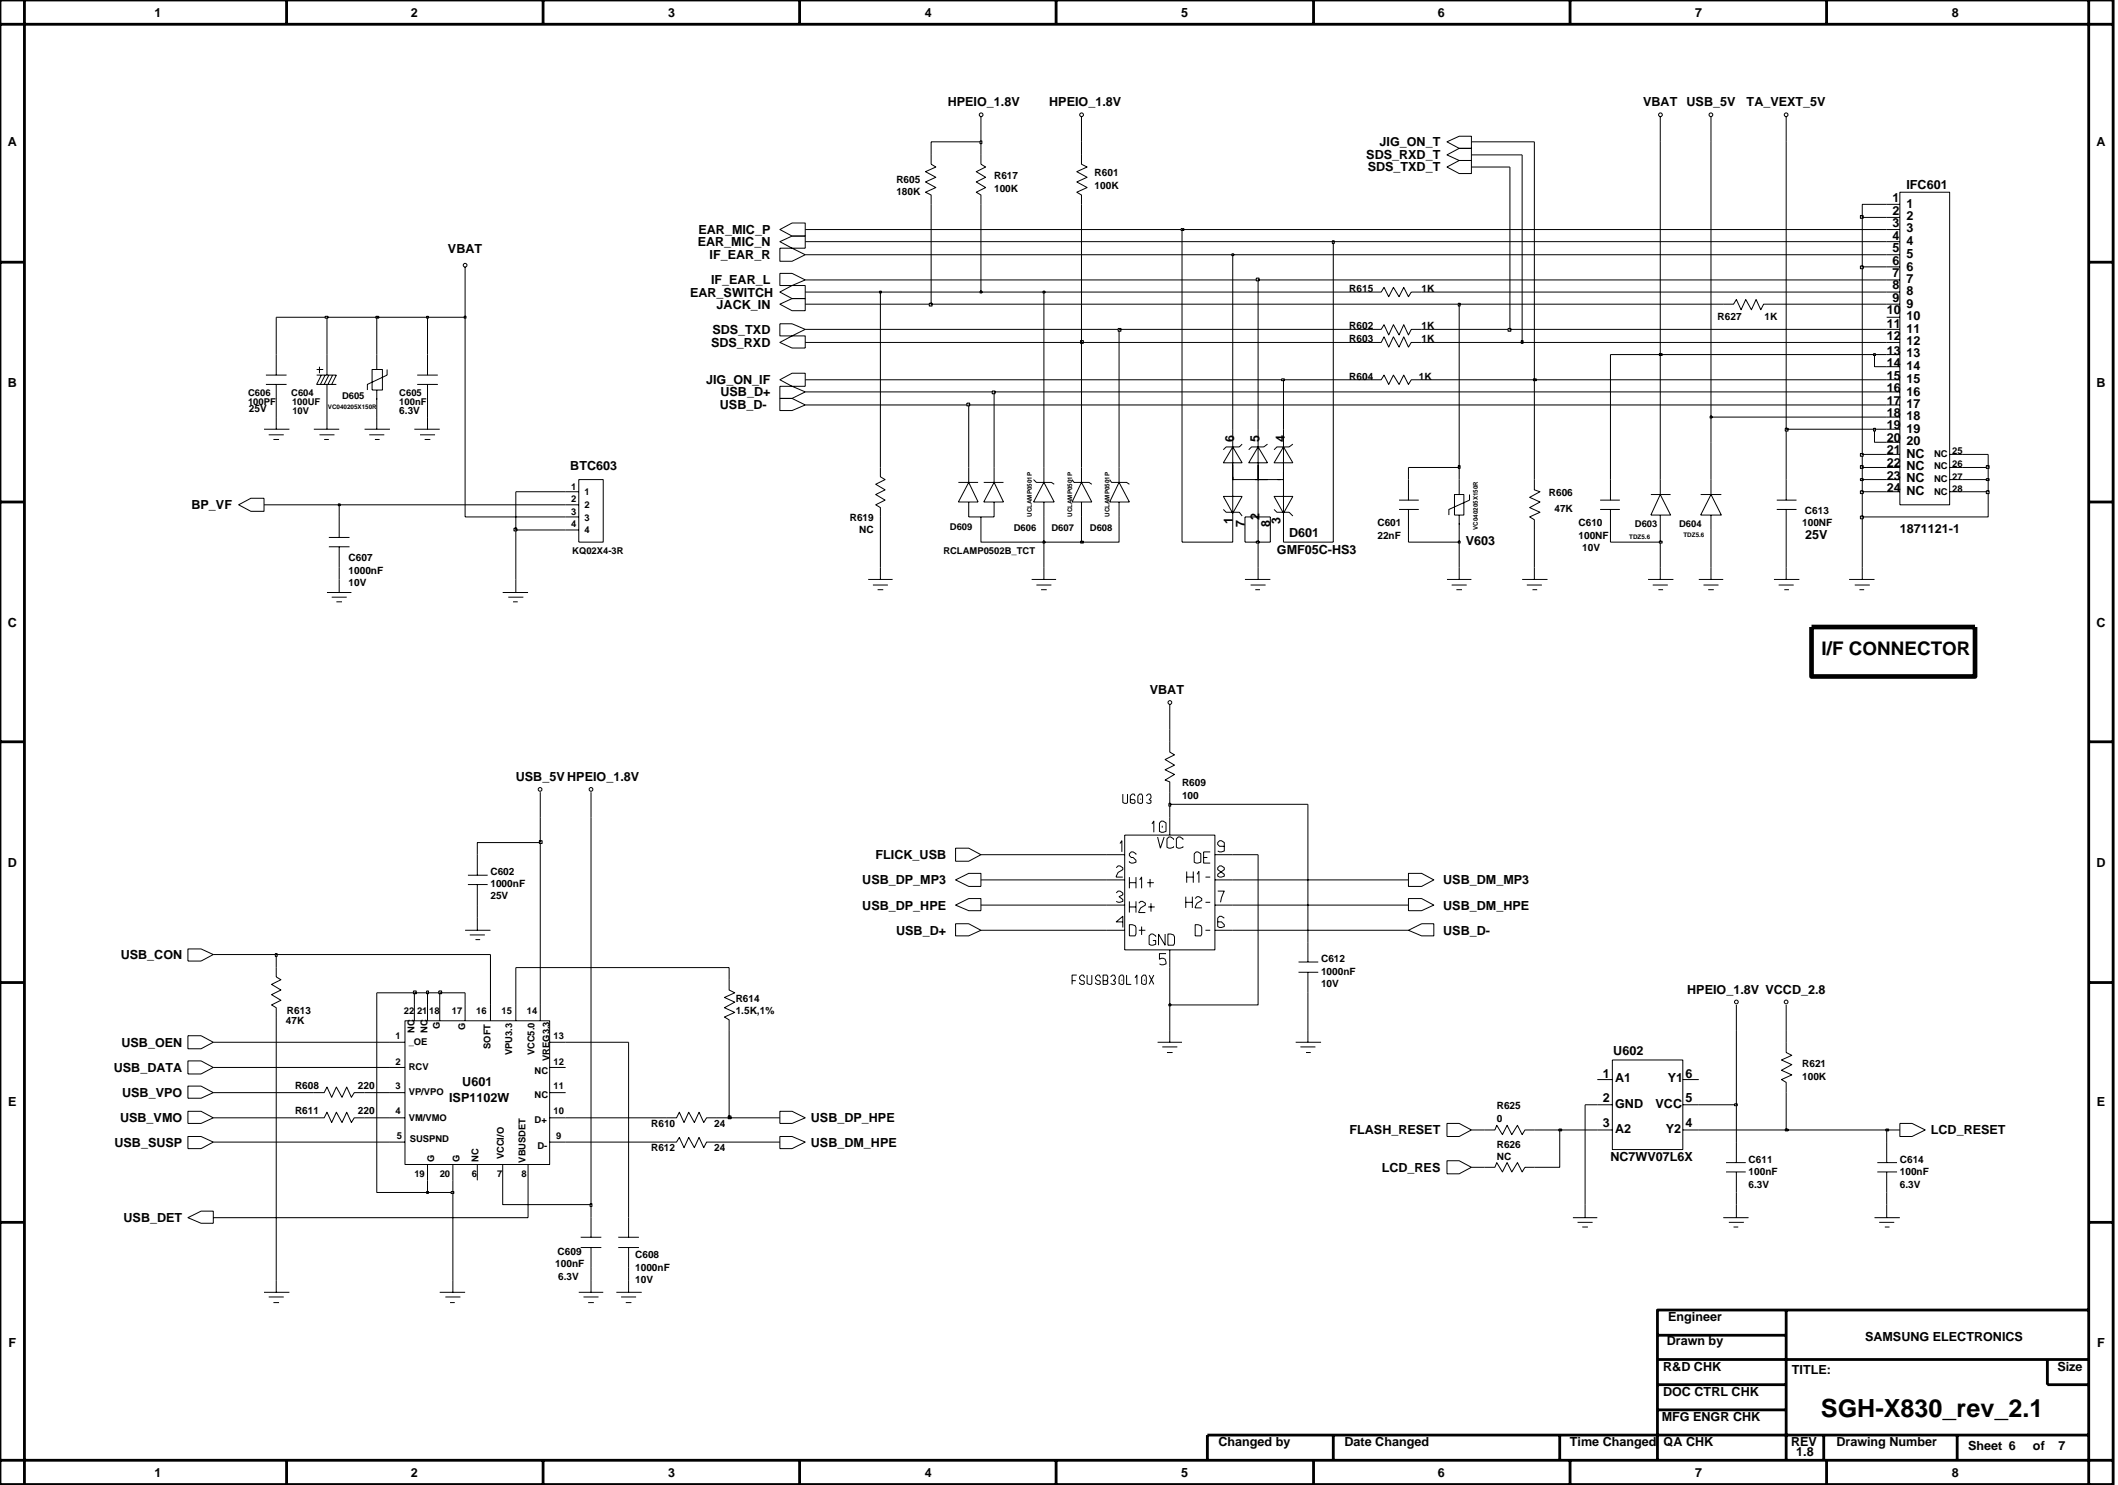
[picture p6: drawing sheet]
<svg xmlns="http://www.w3.org/2000/svg" width="192mm" height="135mm" viewBox="0 0 192 135" stroke-linecap="round" stroke-linejoin="round" font-family="sans-serif">
<g fill="none" stroke="#000" stroke-width=".09">
<path d="M84.4 14v.9l.4 .2-.9 .5 .9 .5-.9 .4 .9 .5-.9 .4 .5 .3v.8M88.9 14v.9l.4 .2-.8 .5 .8 .5-.8 .4 .8 .5-.8 .4 .4 .3v.8M88.9 10.6v2.3M98 14v.9l.5 .2-.9 .5 .9 .5-.9 .4 .9 .5-.9 .4 .4 .3v.8M98 10.6v2.3M131.1 14l1.1-.6h1.1v1.1h-1.1zM131.1 15.1l1.1-.6h1.1v1.2h-1.1zM131.1 12.9l1.1-.6h1.1v1.1h-1.1zM150.4 10.6v2.3M155 10.6v2.3M161.8 10.6v2.3M171 18.5h1.1"/>
<path d="M171 19.7h1.1M172.1 17.4h4.6v28.3h-4.6zM23.9 38.9h2.3M24.1 34.8h1.9M24.1 34h1.9M24.3 39.4h1.4M24.8 39.8h.5M25 32.1v1.9M25 34.8v1.9M25 37.8v1.1M28.4 38.9h2.3M28.7 34h1.8l-.4 .8"/>
<path d="M28.7 33.5h.6M28.9 39.4h1.4M28.9 33.2v.6M29.1 34l-.4 .8h1.8M29.4 39.8h.4M29.5 34l-.5 .8M29.6 32.1v1.9M29.6 34.8v1.9M29.6 37.8v1.1M29.8 34l-.4 .8M30.1 34l-.4 .8M33 38.9h2.3"/>
<path d="M33.5 39.4h1.3M33.7 33.5h1v1.8h-1zM34 39.8h.4M34.1 32.1v1.4M34.1 35.3v1.4M34.1 37.8v1.1M35.1 33.5v.5l-1.8 .8v.5M37.5 38.9h2.3M37.8 34.8h1.9M37.8 34h1.9M38.1 39.4h1.3M38.5 39.8h.5"/>
<path d="M38.7 32.1v1.9M38.7 34.8v1.9M38.7 37.8v1.1M42.1 24.2v2.3M70.7 36.1h1.1l1.2 .6-1.2 .5h-1.1zM70.7 21.9l2.3 1.2-1.2 .6h-1.1v-1.2h2.3v-1.1h-1.2zM70.7 24.8h1.1l1.2 .6-1.2 .5h-1.1zM70.7 26.5l1.1-.6h1.2v1.2h-1.2zM70.7 27.6l1.1-.5h1.2v1.1h-1.2zM70.7 29.3h1.1l1.2 .5-1.2 .6h-1.1zM70.7 20.8l1.1-.6h1.2v1.2h-1.2zM70.7 34.4l1.1-.6h1.2v1.2h-1.2z"/>
<path d="M70.7 31l1.1-.6h1.2v1.1h-1.2zM70.7 35h1.1l1.2 .5-1.2 .6h-1.1zM111.7 38.9v9.1M114 38.9v9.1M116.3 38.9v9.1M124.2 26.5h1l.2-.5 .4 .9 .5-.9 .5 .9 .4-.9 .4 .9 .3-.4h.9M124.2 34.4h1l.2-.4 .4 .8 .5-.8 .5 .8 .4-.8 .4 .8 .3-.4h.9M124.2 31h1l.2-.5 .4 1 .5-1 .5 1 .4-1 .4 1 .3-.5h.9M124.2 29.8h1l.2-.4 .4 1 .5-1 .5 1 .4-1 .4 1 .3-.6h.9M156.1 27.6h1l.2-.5 .5 1 .4-1 .5 1 .4-1 .4 1 .3-.5h.9M171 38.9h1.1M171 26.5h1.1"/>
<path d="M171 32.1h1.1M171 27.6h1.1M171 28.7h1.1M171 29.8h1.1M171 31h1.1M171 33.2h1.1M171 37.8h1.1M171 36.7h1.1M171 35.5h1.1M171 34.4h1.1M171 23.1h1.1M171 21.9h1.1"/>
<path d="M171 24.2h1.1M171 25.4h1.1M171 20.8h1.1M21.6 45.7l1.1-.6h1.2v1.2h-1.2zM29.6 53.7h2.2M29.8 48.7h1.9M29.8 49.5h1.9M30.1 54.1h1.3M30.5 54.5h.5M30.7 46.8v1.9M30.7 49.5v1.9M30.7 52.5v1.2"/>
<path d="M45.5 53.7h2.3M46.1 54.1h1.3M46.5 54.5h.4M46.7 52.5v1.2M51.3 46.8h1.1M51.3 44.6h1.1M51.3 48h1.1M51.3 45.7h1.1M52.4 43.5h2.3v5.6h-2.3zM78.7 52.5h2.2M79.1 53h1.4M79.5 53.4h.5"/>
<path d="M79.8 42.4v.8l.4 .3-.9 .4 .9 .5-.9 .4 .9 .5-.9 .4 .5 .3v.8M79.8 51.4v1.1M86.8 43.7h1.8M87.8 43.7l.8 1.8h-1.8zM87.8 42.4v1.3M87.8 45.5v1.3h2.3v-1.3M88.9 46.8v1.2M89.1 43.7h1.8M90.1 43.7l.8 1.8h-1.8zM90.1 42.4v1.3M93.5 52.5h2.2M93.6 43.5l.3 .2h1.4l.2 .2"/>
<path d="M93.9 53h1.4M94.3 53.4h.5M94.6 43.7l.9 1.8h-1.9zM94.6 42.4v1.3M94.6 45.5v1.3M94.6 51.4v1.1M97.1 43.5l.2 .2h1.4l.2 .2M98 42.4v1.3M98 45.5v1.3M98 43.7l.9 1.8h-1.8zM100.5 43.5l.2 .2h1.4l.2 .2M101.4 43.7l.9 1.8h-1.8z"/>
<path d="M101.4 42.4v1.3M101.4 45.5v1.3M110.8 46.2l.3 .2h1.2l.3 .4M110.8 45h1.8l-.9 1.5zM111.7 40.5l.9 1.4h-1.8zM111.7 43.5h4.6M112.6 40.2l-.3 .3h-1.2l-.3 .3M112.8 52.5h2.3M112.8 48v-1.2h2.3v1.2M113.3 53h1.4M113.7 53.4h.5M114 40.5l.8 1.4h-1.7z"/>
<path d="M114 51.4v1.1M114.8 40.2l-.3 .3h-1.1l-.3 .3M115.4 46.2l.3 .2h1.1l.3 .4M115.4 45h1.7l-.8 1.5zM116.3 40.5l.8 1.4h-1.7zM117.1 40.2l-.3 .3h-1.1l-.3 .3M126.8 46.2h1.8M126.8 45.3h1.8M127.6 43.5v1.8M127.6 46.2v1.8M131.1 52.5h2.2M131.5 53h1.4"/>
<path d="M131.8 44.8h.8v1.9h-.8zM132 53.4h.5M132.2 43.5v1.3M132.2 46.7v1.3M132.2 51.4v1.1M133.2 44.8v.5l-1.9 .9v.5M137.9 52.5h2.3M138.3 53h1.4M138.9 53.4h.4M139 43.5v.9l.5 .2-.9 .5 .9 .4-.9 .5 .9 .4-.9 .4 .4 .3v.9M139 51.4v1.1M145 46.2h1.8"/>
<path d="M145 45.3h1.8M145.9 43.5v1.8M145.9 46.2v1.8M149.3 52.5h2.3M149.6 44.8h1.8M149.8 53h1.3M150.3 53.4h.4M150.4 44.8l1 1.9h-1.8zM150.4 43.5v1.3M150.4 46.7v1.3M150.4 51.4v1.1M153.9 52.5h2.2"/>
<path d="M154.1 44.8h1.9M154.4 53h1.3M154.8 53.4h.5M155 44.8l1 1.9h-1.9zM155 43.5v1.3M155 46.7v1.3M155 51.4v1.1M160.7 52.5h2.3M161 46.2h1.8M161 45.3h1.8M161.2 53h1.3M161.7 53.4h.4"/>
<path d="M161.8 43.5v1.8M161.8 46.2v1.8M161.8 51.4v1.1M167.5 52.5h2.3M168.1 53h1.3M168.5 53.4h.4M168.7 51.4v1.1M171 43.5h1.1M171 44.6h1.1M171 42.4h1.1M171 41.2h1.1M171 40.1h1.1"/>
<path d="M176.7 43.5h1.1M176.7 44.6h1.1M176.7 42.4h1.1M176.7 41.2h1.1M42.4 79.3h1.8M43.2 77.4v1.9M49 71.8v2.3M53.6 71.8v2.3M86.6 76.9h1.2l1.1 .5-1.1 .6h-1.2zM86.6 79.7l1.2-.6h1.1v1.2h-1.1zM100.3 77.4h1.6M100.3 79.7h1.6"/>
<path d="M101.9 75.7h8.2v10.4h-8.2zM106 67.2v.9l.4 .3-.8 .4 .8 .5-.8 .5 .8 .4-.8 .5 .4 .2v.9M106 63.8v2.3M106 74.1v1.6M110.1 77.4h1.6M110.1 79.7h1.6M127.6 79.1h1.2l1.1 .6-1.1 .6h-1.2zM17 93.8h1.2l1.1 .6-1.1 .6h-1.2zM17 86h1.2l1.1 .5-1.1 .6h-1.2zM17 98.4h1.2l1.1 .6-1.1 .5h-1.2zM17 96.1h1.2l1.1 .6-1.1 .6h-1.2zM25 87.7v.8l.5 .3-.9 .4 .9 .5-.9 .4 .9 .5-.9 .5 .4 .2v25.8"/>
<path d="M28.4 99h1l.2-.5 .5 .9 .4-.9 .5 .9 .4-.9 .4 .9 .3-.4h.9M35.3 94.4h1.4M35.3 99h1.4M35.3 96.7h1.4M36.7 92.5h13.1v13h-13.1zM37.5 91.1v1.4M38.7 91.1v1.4M39.8 91.1v1.4M42.1 84.3h2.3M42.1 91.1v1.4M42.4 80.2h1.8M42.6 84.7h1.3"/>
<path d="M43.1 85.1h.4M43.2 80.2v1.8M43.2 83.1v1.2M44.4 91.1v1.4M46.7 91.1v1.4M49 91.1v1.4M49.8 94.4h1.5M49.8 99h1.5M49.8 96.7h1.5M57 94.4v17.7M66.1 88.8v.9l.5 .3-1 .4 1 .4-1 .5 1 .4-1 .5 .5 .2v.9M86.6 83.7h1.2l1.1 .6-1.1 .5h-1.2z"/>
<path d="M86.6 82l1.2-.6h1.1v1.1h-1.1zM100.3 84.3h1.6M100.3 82h1.6M104.9 94.4h2.2M105.3 94.9h1.4M105.7 95.4h.5M106 86.1v1.6M106 93.3v1.1M110.1 84.3h1.6M110.1 82h1.6M117.4 94.4h2.3M117.7 88.1h1.7"/>
<path d="M117.7 87.2h1.7M117.8 94.9h1.4M118.3 95.4h.5M118.5 85.4v1.8M118.5 88.1v1.9M118.5 93.3v1.1M127.6 81.4h1.2l1.1 .6-1.1 .5h-1.2zM127.6 84.3l1.2-.6h1.1v1.1h-1.1zM144.7 97.8h1.4M146.1 96h6.4v8.2h-6.4zM152.5 97.8h1.4M157.3 91.1v2.2"/>
<path d="M161.8 94.4v1l.6 .2-1 .4 1 .5-1 .5 1 .4-1 .4 .4 .3v.9M161.8 91.1v2.2M17 103h1.2l1.1 .5-1.1 .6h-1.2zM17 100.7h1.2l1.1 .6-1.1 .5h-1.2zM17 110.3l1.2-.6h1.1v1.1h-1.1zM23.9 117.1h2.3M24.3 117.5h1.4M24.8 118h.5M28.4 101.3h1l.2-.5 .5 .9 .4-.9 .5 .9 .4-.9 .4 .9 .3-.4h.9M35.3 103.5h1.4M35.3 101.3h1.4M38.7 105.5v1.5"/>
<path d="M39.8 117.1h2.3M40.4 117.5h1.3M40.8 118h.4M41 105.5v1.5M41 108.1v9M43.2 105.5v1.5M45.5 105.5v3.7h8.1v2.9M47.8 105.5v4.8h-28.5M49.8 103.5h1.5M49.8 101.3h1.5M52.4 117.1h2.3M52.6 112.1h1.9"/>
<path d="M52.6 113h1.9M52.9 117.5h1.3M53.3 118h.5M53.6 113v4.1M55.8 117.1h2.3M56 112.1h1.9M56 113h1.9M56.3 117.5h1.3M56.7 118h.5M57 113v4.1M60.4 101.3h.9l.3-.5 .4 .9 .4-.9 .5 .9 .4-.9 .5 .9 .2-.4h1M60.4 103.5h.9l.3-.4 .4 .9 .4-.9 .5 .9 .4-.9 .5 .9 .2-.5h1"/>
<path d="M70.7 100.7h1.1l1.2 .6-1.2 .5h-1.1zM70.7 103h1.1l1.2 .5-1.2 .6h-1.1zM131.1 105.2h1.1l1.1 .6-1.1 .6h-1.1zM131.1 101.8h1.1l1.1 .6-1.1 .6h-1.1zM134.5 102.4h1l.1-.4 .5 .8 .5-.8 .4 .8 .5-.8 .4 .8 .3-.4h.8M134.5 105.8h1l.1-.5 .5 .9 .5-.9 .4 .9 .5-.9 .4 .9 .3-.4h.8M142.5 110.3h2.2M142.9 110.8h1.4M143.4 111.2h.5M143.6 109.2v1.1M144.7 102.4h1.4M144.7 100.1h1.4"/>
<path d="M152.5 102.4h1.4M152.5 100.1h1.4M156.1 110.3h2.3M156.4 106.2h1.8M156.4 105.3h1.8M156.7 110.8h1.3M157.1 111.2h.4M157.3 103.5v1.8M157.3 106.2v1.9M157.3 109.2v1.1M169.8 110.3h2.3M170.1 106.2h1.8"/>
<path d="M170.1 105.3h1.8M170.3 110.8h1.3M170.8 111.2h.4M171 103.5v1.8M171 106.2v1.9M171 109.2v1.1M172.1 101.8h1.2l1.1 .6-1.1 .6h-1.2z"/>
<circle cx="88.9" cy="10.4" r=".17"/>
<circle cx="98" cy="10.4" r=".17"/>
<circle cx="150.5" cy="10.4" r=".17"/>
<circle cx="155" cy="10.4" r=".17"/>
<circle cx="161.8" cy="10.4" r=".17"/>
<circle cx="42.1" cy="24" r=".17"/>
<circle cx="48.9" cy="71.5" r=".17"/>
<circle cx="53.6" cy="71.5" r=".17"/>
<circle cx="106" cy="63.7" r=".17"/>
<circle cx="157.3" cy="90.8" r=".17"/>
<circle cx="161.8" cy="90.8" r=".17"/>
</g>
<path d="M53.5 109.1h.1v.2h-.1z" fill="#c2c2c2"/>
<path d="M53.6 74.1v35.1M34.1 90v18.1h4.6M53.5 109.1h.1v.2h-.1zM143.6 100.1v9.1M157.3 108.1v1.1M171 108.1v1.1" fill="none" stroke="#000" stroke-width=".09"/>
<path d="M38.7 108h.1v.1h-.1z" fill="#c2c2c2"/>
<path d="M38.7 108h.1v.1h-.1zM38.7 107v1.1h2.3" fill="none" stroke="#000" stroke-width=".09"/>
<path d="M40.9 108h.2v.1h-.2z" fill="#c2c2c2"/>
<path d="M19.3 103.5h16M40.9 108h.2v.1h-.2zM41 107v1.1M51.3 103.5h9.1M65 103.5h5.7M133.3 105.8h1.2M133.3 102.4h1.2M139 102.4h2.3v3.4h-2.3M157.3 100.1v3.4M171 102.4v1.1" fill="none" stroke="#000" stroke-width=".09"/>
<path d="M141.2 102.3h.3v.2h-.3z" fill="#c2c2c2"/>
<path d="M141.2 102.3h.3v.2h-.3zM141.3 102.4h3.4M153.9 102.4h7.9" fill="none" stroke="#000" stroke-width=".09"/>
<path d="M161.8 102.3h.2v.2h-.2z" fill="#c2c2c2"/>
<path d="M161.8 99v3.4h9.2M161.8 102.3h.2v.2h-.2z" fill="none" stroke="#000" stroke-width=".09"/>
<path d="M170.9 102.3h.2v.2h-.2z" fill="#c2c2c2"/>
<path d="M19.3 101.3h9.1M33 101.3h2.3M51.3 101.3h9.1M65 101.3h1.1M170.9 102.3h.2v.2h-.2zM171 102.4h1.1" fill="none" stroke="#000" stroke-width=".09"/>
<path d="M66 101.1h.2v.3h-.2z" fill="#c2c2c2"/>
<path d="M66.1 93.3v8h4.6M66 101.1h.2v.3h-.2zM143.6 100.1h1.1M153.9 100.1h3.4" fill="none" stroke="#000" stroke-width=".09"/>
<path d="M157.2 100h.2v.2h-.2z" fill="#c2c2c2"/>
<g fill="none" stroke="#000" stroke-width=".09">
<path d="M49 76.3v14.8M19.3 99h9.1M19.3 96.7h16M19.3 94.4h16M33 99h2.3M37.5 90v1.1M38.7 90v1.1M39.8 90v1.1M42.1 90v1.1M44.4 86.5v4.6M46.7 87.7v3.4M51.3 94.4h5.7"/>
<path d="M106 91.1v2.2M118.5 90v3.3M157.3 93.3v6.8M161.8 93.3v1.1M157.2 100h.2v.2h-.2z"/>
</g>
<path d="M105.9 91h.2v.1h-.2z" fill="#c2c2c2"/>
<path d="M114 77.4v13.7h-8v-3.4M34.1 90h3.4M105.9 91h.2v.1h-.2z" fill="none" stroke="#000" stroke-width=".09"/>
<path d="M37.5 89.8h.2v.2h-.2z" fill="#c2c2c2"/>
<path d="M37.5 89.8h.2v.2h-.2zM37.5 90h1.2" fill="none" stroke="#000" stroke-width=".09"/>
<path d="M38.7 89.8h.1v.2h-.1z" fill="#c2c2c2"/>
<path d="M38.7 89.8h.1v.2h-.1zM38.7 90h1.1" fill="none" stroke="#000" stroke-width=".09"/>
<path d="M39.8 89.8h.2v.2h-.2z" fill="#c2c2c2"/>
<path d="M19.3 86.5h5.7v1.2M39.8 89.8h.2v.2h-.2zM39.8 90h2.3M46.7 87.7h19.4v1.1" fill="none" stroke="#000" stroke-width=".09"/>
<path d="M24.9 86.4h.2v.3h-.2z" fill="#c2c2c2"/>
<g fill="none" stroke="#000" stroke-width=".09">
<path d="M49 76.3h-5.8v1.1M88.9 79.7h11.4M88.9 77.4h11.4M111.7 79.7h15.9M111.7 77.4h2.3M118.5 72.9v12.5M24.9 86.4h.2v.3h-.2zM25 86.5h19.4M43.2 82v1.1M88.9 84.3h11.4M88.9 82h11.4M111.7 84.3h15.9"/>
<path d="M111.7 82h15.9"/>
</g>
<path d="M48.9 76.2h.2v.2h-.2z" fill="#c2c2c2"/>
<path d="M48.9 76.2h.2v.2h-.2zM49 74.1v2.2M106 72.9v1.2" fill="none" stroke="#000" stroke-width=".09"/>
<path d="M105.9 72.8h.2v.3h-.2z" fill="#c2c2c2"/>
<g fill="none" stroke="#000" stroke-width=".09">
<path d="M30.7 51.4v1.1M46.7 48v4.5M79.8 46.8v4.6M88.9 48v1.1h5.7v2.3M114 49.1v2.3M132.2 49.1v2.3M139 48v3.4M150.4 49.1v2.3M155 48v3.4M161.8 48v3.4M168.7 46.8v4.6M105.9 72.8h.2v.3h-.2z"/>
<path d="M106 66.1v1.1M106 71.8v1.1h12.5"/>
</g>
<path d="M94.5 49h.2v.2h-.2z" fill="#c2c2c2"/>
<path d="M94.5 49h.2v.2h-.2zM94.6 46.8v2.3h3.4" fill="none" stroke="#000" stroke-width=".09"/>
<path d="M97.9 49h.3v.2h-.3z" fill="#c2c2c2"/>
<path d="M107.1 20.8v28.3h4.6v-1.1M97.9 49h.3v.2h-.3zM98 46.8v2.3h3.4v-2.3M112.8 48v1.1h1.2" fill="none" stroke="#000" stroke-width=".09"/>
<path d="M113.8 49h.3v.2h-.3z" fill="#c2c2c2"/>
<path d="M120.8 21.9v27.2h-4.5v-1.1M113.8 49h.3v.2h-.3zM114 48v1.1h1.1v-1.1M127.6 48v1.1h4.6" fill="none" stroke="#000" stroke-width=".09"/>
<path d="M132.1 49h.2v.2h-.2z" fill="#c2c2c2"/>
<path d="M132.1 49h.2v.2h-.2zM132.2 48v1.1M145.9 48v1.1h4.5" fill="none" stroke="#000" stroke-width=".09"/>
<path d="M150.4 49h.2v.2h-.2z" fill="#c2c2c2"/>
<path d="M150.4 49h.2v.2h-.2zM150.4 48v1.1" fill="none" stroke="#000" stroke-width=".09"/>
<path d="M46.6 47.9h.2v.2h-.2z" fill="#c2c2c2"/>
<path d="M42.1 28.7v18.1h9.2M30.7 45.7v1.1M46.6 47.9h.2v.2h-.2zM46.7 44.6v3.4h4.6" fill="none" stroke="#000" stroke-width=".09"/>
<path d="M168.6 46.8h.2v.2h-.2z" fill="#c2c2c2"/>
<path d="M23.9 45.7h6.8M168.6 46.8h.2v.2h-.2zM168.7 44.6v2.2h11.4v-2.2" fill="none" stroke="#000" stroke-width=".09"/>
<path d="M30.6 45.7h.2v.1h-.2z" fill="#c2c2c2"/>
<path d="M30.6 45.7h.2v.1h-.2zM30.7 45.7h20.6M46.7 44.6h4.6" fill="none" stroke="#000" stroke-width=".09"/>
<path d="M168.6 44.5h.2v.2h-.2z" fill="#c2c2c2"/>
<path d="M168.6 44.5h.2v.2h-.2zM168.7 43.5v1.1h2.3M177.8 44.6h2.3" fill="none" stroke="#000" stroke-width=".09"/>
<path d="M180 44.5h.2v.2h-.2z" fill="#c2c2c2"/>
<path d="M139 34.4v9.1M145.9 32.1v11.4M150.4 32.1v11.4M161.8 38.9v4.6M127.6 42.4v1.1M132.2 42.4v1.1M155 40.1v3.4M180 44.5h.2v.2h-.2zM180.1 43.5v1.1" fill="none" stroke="#000" stroke-width=".09"/>
<path d="M168.6 43.4h.2v.1h-.2z" fill="#c2c2c2"/>
<path d="M168.6 43.4h.2v.1h-.2zM168.7 42.4v1.1h2.3M177.8 43.5h2.3" fill="none" stroke="#000" stroke-width=".09"/>
<path d="M180 43.4h.2v.1h-.2z" fill="#c2c2c2"/>
<path d="M79.8 26.5v15.9M87.8 36.7v5.7M90.1 35.5v6.9M94.6 26.5v15.9M98 31v11.4M101.4 29.8v12.6M127.6 42.4h4.6M180 43.4h.2v.1h-.2zM180.1 42.4v1.1" fill="none" stroke="#000" stroke-width=".09"/>
<path d="M132.1 42.2h.2v.2h-.2z" fill="#c2c2c2"/>
<path d="M132.2 27.6v14.8M132.1 42.2h.2v.2h-.2z" fill="none" stroke="#000" stroke-width=".09"/>
<path d="M168.6 42.2h.2v.2h-.2z" fill="#c2c2c2"/>
<path d="M168.6 42.2h.2v.2h-.2zM168.7 41.2v1.2h2.3M177.8 42.4h2.3" fill="none" stroke="#000" stroke-width=".09"/>
<path d="M180 42.2h.2v.2h-.2z" fill="#c2c2c2"/>
<path d="M180 42.2h.2v.2h-.2zM180.1 41.2v1.2" fill="none" stroke="#000" stroke-width=".09"/>
<path d="M168.6 41.1h.2v.2h-.2z" fill="#c2c2c2"/>
<path d="M111.7 23.1v15.8M114 25.4v13.5M116.3 34.4v4.5M155 37.8v2.3M168.7 24.2v17h2.3M169.8 38.9v1.2h1.2M168.6 41.1h.2v.2h-.2zM177.8 41.2h2.3" fill="none" stroke="#000" stroke-width=".09"/>
<path d="M161.8 38.8h.2v.3h-.2z" fill="#c2c2c2"/>
<path d="M161.8 12.9v26h8M161.8 38.8h.2v.3h-.2z" fill="none" stroke="#000" stroke-width=".09"/>
<path d="M169.8 38.8h.1v.3h-.1z" fill="#c2c2c2"/>
<path d="M25 36.7v1.1M29.6 36.7v1.1M34.1 36.7v1.1M38.7 36.7v1.1M169.8 38.8h.1v.3h-.1zM169.8 38.9h1.2" fill="none" stroke="#000" stroke-width=".09"/>
<path d="M154.9 37.7h.2v.2h-.2z" fill="#c2c2c2"/>
<path d="M155 12.9v24.9h16M73 36.7h14.8M154.9 37.7h.2v.2h-.2z" fill="none" stroke="#000" stroke-width=".09"/>
<path d="M87.6 36.5h.3v.3h-.3z" fill="#c2c2c2"/>
<path d="M73 35.5h17.1M87.6 36.5h.3v.3h-.3zM87.8 36.7h83.2" fill="none" stroke="#000" stroke-width=".09"/>
<path d="M89.9 35.4h.3v.3h-.3z" fill="#c2c2c2"/>
<path d="M73 34.4h43.3M89.9 35.4h.3v.3h-.3zM90.1 35.5h80.9" fill="none" stroke="#000" stroke-width=".09"/>
<path d="M116.1 34.3h.3v.2h-.3z" fill="#c2c2c2"/>
<path d="M116.1 34.3h.3v.2h-.3zM116.3 34.4h7.9M128.8 34.4h10.2" fill="none" stroke="#000" stroke-width=".09"/>
<path d="M138.9 34.3h.3v.2h-.3z" fill="#c2c2c2"/>
<path d="M139 12.9v21.5h32M25 28.7v3.4M29.6 28.7v3.4M34.1 28.7v3.4M38.7 28.7v3.4M138.9 34.3h.3v.2h-.3zM145.9 32.1h4.5M169.8 32.1v1.1h1.2" fill="none" stroke="#000" stroke-width=".09"/>
<path d="M150.4 32h.2v.2h-.2z" fill="#c2c2c2"/>
<path d="M150.4 12.9v19.2h19.4M150.4 32h.2v.2h-.2z" fill="none" stroke="#000" stroke-width=".09"/>
<path d="M169.8 32h.1v.2h-.1z" fill="#c2c2c2"/>
<path d="M73 31h25M169.8 32h.1v.2h-.1zM169.8 32.1h1.2" fill="none" stroke="#000" stroke-width=".09"/>
<path d="M97.9 30.9h.3v.2h-.3z" fill="#c2c2c2"/>
<path d="M98 18.5v12.5h26.2M97.9 30.9h.3v.2h-.3zM128.8 31h9.1" fill="none" stroke="#000" stroke-width=".09"/>
<path d="M137.8 30.9h.2v.2h-.2z" fill="#c2c2c2"/>
<path d="M137.9 14v17h33.1M73 29.8h28.4M137.8 30.9h.2v.2h-.2z" fill="none" stroke="#000" stroke-width=".09"/>
<path d="M101.3 29.8h.3v.2h-.3z" fill="#c2c2c2"/>
<path d="M101.3 29.8h.3v.2h-.3zM101.4 29.8h22.8M128.8 29.8h8" fill="none" stroke="#000" stroke-width=".09"/>
<path d="M136.6 29.8h.3v.2h-.3z" fill="#c2c2c2"/>
<path d="M136.8 15.1v14.7h34.2M25 28.7h4.6M136.6 29.8h.3v.2h-.3z" fill="none" stroke="#000" stroke-width=".09"/>
<path d="M29.5 28.7h.2v.1h-.2z" fill="#c2c2c2"/>
<path d="M29.5 28.7h.2v.1h-.2zM29.6 28.7h4.5" fill="none" stroke="#000" stroke-width=".09"/>
<path d="M34.1 28.7h.2v.1h-.2z" fill="#c2c2c2"/>
<path d="M34.1 28.7h.2v.1h-.2zM34.1 28.7h4.6" fill="none" stroke="#000" stroke-width=".09"/>
<path d="M38.7 28.7h.1v.1h-.1z" fill="#c2c2c2"/>
<path d="M38.7 28.7h.1v.1h-.1zM38.7 28.7h3.4" fill="none" stroke="#000" stroke-width=".09"/>
<path d="M42.1 28.7h.1v.1h-.1z" fill="#c2c2c2"/>
<path d="M42.1 28.7h.1v.1h-.1zM42.1 26.5v2.2M73 27.6h11.4" fill="none" stroke="#000" stroke-width=".09"/>
<path d="M84.2 27.5h.3v.2h-.3z" fill="#c2c2c2"/>
<path d="M84.4 18.5v9.1h47.8M84.2 27.5h.3v.2h-.3z" fill="none" stroke="#000" stroke-width=".09"/>
<path d="M132.1 27.5h.2v.2h-.2z" fill="#c2c2c2"/>
<path d="M73 26.5h6.8M132.1 27.5h.2v.2h-.2zM132.2 27.6h23.9M160.7 27.6h10.3" fill="none" stroke="#000" stroke-width=".09"/>
<path d="M79.7 26.4h.2v.1h-.2z" fill="#c2c2c2"/>
<path d="M79.7 26.4h.2v.1h-.2zM79.8 26.5h9.1" fill="none" stroke="#000" stroke-width=".09"/>
<path d="M88.8 26.4h.2v.1h-.2z" fill="#c2c2c2"/>
<path d="M88.9 18.5v8h5.7M88.8 26.4h.2v.1h-.2z" fill="none" stroke="#000" stroke-width=".09"/>
<path d="M94.5 26.4h.2v.1h-.2z" fill="#c2c2c2"/>
<path d="M73 25.4h41M94.5 26.4h.2v.1h-.2zM94.6 26.5h29.6M128.8 26.5h42.2" fill="none" stroke="#000" stroke-width=".09"/>
<path d="M113.8 25.2h.3v.2h-.3z" fill="#c2c2c2"/>
<path d="M113.8 25.2h.3v.2h-.3zM114 25.4h57" fill="none" stroke="#000" stroke-width=".09"/>
<path d="M168.6 24.1h.2v.3h-.2z" fill="#c2c2c2"/>
<path d="M168.7 19.7v4.5h2.3M73 23.1h38.7M168.6 24.1h.2v.3h-.2z" fill="none" stroke="#000" stroke-width=".09"/>
<path d="M111.6 23h.2v.2h-.2z" fill="#c2c2c2"/>
<path d="M73 21.9h47.8M111.6 23h.2v.2h-.2zM111.7 23.1h59.3" fill="none" stroke="#000" stroke-width=".09"/>
<path d="M120.7 21.8h.2v.3h-.2z" fill="#c2c2c2"/>
<path d="M73 20.8h34.1M120.7 21.8h.2v.3h-.2zM120.8 21.9h50.2" fill="none" stroke="#000" stroke-width=".09"/>
<path d="M107 20.7h.3v.2h-.3z" fill="#c2c2c2"/>
<path d="M107 20.7h.3v.2h-.3zM107.1 20.8h63.9" fill="none" stroke="#000" stroke-width=".09"/>
<path d="M168.6 19.5h.2v.3h-.2z" fill="#c2c2c2"/>
<path d="M84.4 14v-1.1h4.5v1.1M98 12.9v1.1M133.3 15.1h3.5M133.3 14h4.6M168.6 19.5h.2v.3h-.2zM171 18.5h-2.3v1.2h2.3" fill="none" stroke="#000" stroke-width=".09"/>
<path d="M88.8 12.8h.2v.2h-.2z" fill="#c2c2c2"/>
<g fill="none" stroke="#000" stroke-width=".09">
<path d="M88.8 12.8h.2v.2h-.2zM133.3 12.9h5.7M101.1 78.6l.2-.1h.2l.2 .1v.2a.86 .86 0 0 0-.6 .7h.6M101.5 76.4l.2-.2v1M101.7 72v.7l.2 .1 .3-.1v-.7M102.3 79.5v1M102.3 80h.6M102.8 72.1v-.1h-.2l-.2 .1v.6l.4 .1v-.3h-.4M102.9 77.4l-.2-.2h-.2l-.2 .2v.1l.2 .2h.2l.2 .3v.1l-.4 .1-.2-.2M102.9 79.5v1M103.1 72.1l.2-.1h.1l.1 .1v.6l-.1 .1-.3-.1zM103.3 79.7l.1-.2v1"/>
<path d="M103.4 72.4v.1M103.9 72.1l.1-.1h.2l.1 .1v.2l-.2 .2h.2v.2l-.1 .1-.3-.1M104 80h.5M104.2 79.6v.8M104.4 74.7l.1-.3v1M104.9 75.8l.2 1.1 .4-1.1M105.1 74.6l.1-.2h.2l.3 .2v.7l-.3 .1-.3-.1zM105.3 74.8v.2M106.3 76.1l-.2-.3h-.2l-.2 .2v.8l.4 .1 .2-.1v-.1M107.2 76.1l-.3-.3h-.1l-.2 .2v.8l.3 .1 .3-.1v-.1M107.5 79v1M107.5 79.5h.6"/>
<path d="M108.1 79v1M108.2 77.4l.2-.2h.1l.3 .2v.7l-.3 .1-.3-.1zM108.5 79.2l.1-.2v1M109.1 77.7h.3M109.2 79.5h.5M109.7 77.2h-.6v1h.6M110.3 78.6l.2-.1h.2l.2 .1v.2l-.6 .4v.2l.2 .1 .4-.1v-.2l-.6-.4zM110.9 76.7h-.4l-.2-.2v-.2l.2-.1h.2l.2 .1v.8l-.2 .1-.4-.1M97.1 88.9h.4M97.6 88.4h-.5v.8M98.2 88.6v-.2h-.2l-.2 .1v.2l.2 .2h.2v.2l-.2 .1-.2-.1v-.1M98.5 88.4v.7l.2 .1 .2-.1v-.7"/>
<path d="M99.7 88.6l-.1-.2h-.2l-.1 .1v.2l.4 .2v.2l-.3 .1-.1-.1v-.1M99.9 88.9h.4l.1-.2-.1-.3h-.4v.8h.4l.1-.1-.1-.2M100.6 88.5l.2-.1h.2l.1 .1v.2l-.2 .2h.2v.2l-.1 .1-.4-.1M101.1 80.9l.2-.2h.2l.2 .2v.2l-.3 .2 .3 .2v.2l-.2 .1-.4-.1M101.4 88.5l.2-.1h.1l.1 .1v.6l-.1 .1-.3-.1zM101.7 88.8v.1M101.7 83.5h-.6l.6-.5v1M102.1 88.4v.8h.4M102.3 83.8l.5 .1 .1 .1v.6l-.1 .2h-.5zM102.3 81.7v1M102.3 82.2h.6M102.8 88.6l.2-.2v.8"/>
<path d="M102.9 81.7v1M103.2 81.8l.2-.1h.1l.3 .1v.2l-.4 .3-.2 .3v.1h.6M103.2 84.3h.6M103.4 88.5l.2-.1h.2l.1 .1v.6l-.1 .1-.4-.1zM103.4 84v.7M103.7 88.8v.1M104 82.2h.6M104.1 88.4l.4 .8M104.3 81.8v.8M104.5 88.4l-.4 .8M104.7 84.9v-.1l-.2-.2h-.2l-.2 .2v.8h.2h.4v-.4h-.2M105.6 84.6v1l-.6-1v1"/>
<path d="M105.7 86.4h-.6v.5l.3-.1 .2 .1 .1 .3v.1l-.3 .1-.3-.1M105.8 84.6l.5 .1 .1 .2v.6l-.1 .1h-.5zM107.4 81.3v1M107.4 81.8h.6M108 81.3v1M108.3 83.8l.5 .1 .1 .1v.6l-.1 .2h-.5zM108.3 81.4l.2-.1h.1l.3 .1v.2l-.4 .2-.2 .4v.1h.6M109.2 84.3h.5M109.2 81.8h.5M110.3 80.7h.6l-.3 1.1M110.9 83.2l-.2-.2h-.2l-.2 .2v.8h.2h.4v-.2l-.2-.3h-.4"/>
</g>
<g fill="none" stroke="#000" stroke-width=".25">
<path d="M0 0h191.5v134.5h-191.5zM2.2 0v134.5M26 0v2.2M49.2 0v2.2M72.5 0v2.2M95.7 0v2.2M119 0v2.2M142.3 0v2.2M165.5 0v2.2M189.3 0v134.5M0 2.2h191.5M0 23.8h2.2"/>
<path d="M189.3 23.8h2.2M0 45.5h2.2M189.3 45.5h2.2M0 67.2h2.2M189.3 67.2h2.2M0 89h2.2M189.3 89h2.2M0 110.8h2.2M161.8 118.7v13.6M189.3 118.7h-39.1v13.6M189.3 110.8h2.2M0 132.3h191.5"/>
<path d="M26 132.3v2.2M49.2 132.3v2.2M72.5 132.3v2.2M95.7 132.3v2.2M119 132.3v2.2M120.8 130v2.3M141.3 130v2.3M142.3 132.3v2.2M150.2 121h11.6M150.2 123.2h39.1M150.2 125.5h11.6M150.2 127.8h11.6"/>
<path d="M165.2 130v2.3M165.5 132.3v2.2M177.3 130v2.3M185.5 123.2v2.3h3.8M189.3 130h-79.9v2.3"/>
</g>
<path d="M164.1 56.8h14.9v4.5h-14.9z" fill="none" stroke="#000" stroke-width=".42"/>
<text font-size="2.3" x="165" y="128.4">SGH-X830_rev_2.1</text>
<text font-size="1.7" x="165.1" y="59.4">I/F CONNECTOR</text>
<g font-size="1.1">
<text x="14" y="1.5">1</text>
<text x="37.2" y="1.5">2</text>
<text x="60.6" y="1.5">3</text>
<text x="83.8" y="1.5">4</text>
<text x="107" y="1.5">5</text>
<text x="130.3" y="1.5">6</text>
<text x="153.6" y="1.5">7</text>
<text x="176.9" y="1.5">8</text>
<text x="85.9" y="9.6">HPEIO_1.8V</text>
<text x="95.1" y="9.6">HPEIO_1.8V</text>
<text x="148.9" y="9.6">VBAT</text>
<text x="152.8" y="9.6">USB_5V</text>
<text x="158.3" y="9.6">TA_VEXT_5V</text>
<text x=".7" y="13.3">A</text>
<text x="123.8" y="14.4">SDS_RXD_T</text>
<text x="123.9" y="15.5">SDS_TXD_T</text>
<text x="125" y="13.3">JIG_ON_T</text>
<text x="172.7" y="17.2">IFC601</text>
<text x="190" y="13.3">A</text>
<text x="40.6" y="22.9">VBAT</text>
<text x="63.2" y="22.3">EAR_MIC_N</text>
<text x="63.3" y="21.2">EAR_MIC_P</text>
<text x="64.3" y="23.5">IF_EAR_R</text>
<text x="171.5" y="19.4">2</text>
<text x="171.5" y="20.5">3</text>
<text x="171.5" y="21.7">4</text>
<text x="171.5" y="22.8">5</text>
<text x="171.5" y="18.3">1</text>
<text x="172.7" y="20">2</text>
<text x="172.7" y="21.1">3</text>
<text x="172.7" y="22.2">4</text>
<text x="172.7" y="23.3">5</text>
<text x="172.7" y="18.9">1</text>
<text x="62.5" y="26.9">EAR_SWITCH</text>
<text x="64.4" y="25.8">IF_EAR_L</text>
<text x="64.9" y="28">JACK_IN</text>
<text x="171" y="28.5">10</text>
<text x="171" y="29.7">11</text>
<text x="171.5" y="24">6</text>
<text x="171.5" y="25.1">7</text>
<text x="171.5" y="26.2">8</text>
<text x="171.5" y="27.4">9</text>
<text x="172.7" y="24.5">6</text>
<text x="172.7" y="29">10</text>
<text x="172.7" y="25.6">7</text>
<text x="172.7" y="26.7">8</text>
<text x="172.7" y="27.9">9</text>
<text x=".7" y="35.1">B</text>
<text x="64" y="34.8">JIG_ON_IF</text>
<text x="64.4" y="31.4">SDS_RXD</text>
<text x="64.6" y="30.3">SDS_TXD</text>
<text x="65.3" y="35.9">USB_D+</text>
<text x="171" y="30.8">12</text>
<text x="171" y="32.1">13</text>
<text x="171" y="33.2">14</text>
<text x="171" y="34.4">15</text>
<text x="171" y="35.5">16</text>
<text x="172.7" y="30.2">11</text>
<text x="172.7" y="31.3">12</text>
<text x="172.7" y="32.4">13</text>
<text x="172.7" y="33.6">14</text>
<text x="172.7" y="34.7">15</text>
<text x="172.7" y="35.8">16</text>
<text x="190" y="35.1">B</text>
<text x="65.2" y="37.1">USB_D-</text>
<text x="111.8" y="40" transform="rotate(-90 111.8 40)">6</text>
<text x="114.1" y="40" transform="rotate(-90 114.1 40)">5</text>
<text x="116.4" y="40" transform="rotate(-90 116.4 40)">4</text>
<text x="171" y="38.9">19</text>
<text x="171" y="40.1">20</text>
<text x="171" y="36.7">17</text>
<text x="171" y="37.8">18</text>
<text x="171" y="41.2">21</text>
<text x="172.7" y="39.2">19</text>
<text x="172.7" y="40.3">20</text>
<text x="172.7" y="36.9">17</text>
<text x="172.7" y="38">18</text>
<text x="172.7" y="41.5">NC</text>
<text x="17.4" y="46.1">BP_VF</text>
<text x="51.7" y="42.6">BTC603</text>
<text x="111.7" y="47.5" transform="rotate(-90 111.7 47.5)">1</text>
<text x="112.8" y="47.7" transform="rotate(-90 112.8 47.7)">7</text>
<text x="114.1" y="47.1" transform="rotate(-90 114.1 47.1)">2</text>
<text x="115.1" y="47.7" transform="rotate(-90 115.1 47.7)">8</text>
<text x="116" y="47.5" transform="rotate(-90 116 47.5)">3</text>
<text x="171" y="42.4">22</text>
<text x="171" y="43.5">23</text>
<text x="171" y="44.6">24</text>
<text x="172.7" y="42.6">NC</text>
<text x="172.7" y="43.7">NC</text>
<text x="172.7" y="44.9">NC</text>
<text x="115.7" y="50.2">GMF05C-HS3</text>
<text x="116.8" y="48.7">D601</text>
<text x="132.8" y="49.4">V603</text>
<text x="163.6" y="48.8">25V</text>
<text x="172.1" y="48.3">1871121-1</text>
<text x=".7" y="56.8">C</text>
<text x="190" y="56.8">C</text>
<text x="104.2" y="62.9">VBAT</text>
<text x="46.7" y="70.8">USB_5V HPEIO_1.8V</text>
<text x="79.3" y="77.9">FLICK_USB</text>
<text x=".7" y="78.5">D</text>
<text x="78.1" y="80.1">USB_DP_MP3</text>
<text x="78.1" y="82.4">USB_DP_HPE</text>
<text x="130.8" y="82.4">USB_DM_HPE</text>
<text x="130.8" y="80.1">USB_DM_MP3</text>
<text x="190" y="78.5">D</text>
<text x="10.9" y="86.9">USB_CON</text>
<text x="81.2" y="84.7">USB_D+</text>
<text x="130.8" y="84.7">USB_D-</text>
<text x="11" y="94.8">USB_OEN</text>
<text x="146.2" y="95.6">U602</text>
<text x="152.9" y="90">HPEIO_1.8V VCCD_2.8</text>
<text x=".7" y="100.3">E</text>
<text x="10.3" y="97.1">USB_DATA</text>
<text x="10.9" y="101.7">USB_VMO</text>
<text x="11.1" y="99.4">USB_VPO</text>
<text x="40.7" y="99.9">ISP1102W</text>
<text x="41.9" y="98.4">U601</text>
<text x="73.5" y="101.7">USB_DP_HPE</text>
<text x="145.2" y="99.9">2</text>
<text x="145.2" y="97.7">1</text>
<text x="146.3" y="98.1">A1</text>
<text x="146.3" y="100.4">GND</text>
<text x="150" y="100.4">VCC</text>
<text x="151.1" y="98.1">Y1</text>
<text x="152.7" y="99.9">5</text>
<text x="152.7" y="97.7">6</text>
<text x="190" y="100.3">E</text>
<text x="10.4" y="103.9">USB_SUSP</text>
<text x="73.5" y="103.9">USB_DM_HPE</text>
<text x="122.3" y="102.8">FLASH_RESET</text>
<text x="125.2" y="106.2">LCD_RES</text>
<text x="145.2" y="102.1">3</text>
<text x="145.9" y="105.2">NC7WV07L6X</text>
<text x="146.3" y="102.6">A2</text>
<text x="150.9" y="102.6">Y2</text>
<text x="152.7" y="102.1">4</text>
<text x="175" y="102.8">LCD_RESET</text>
<text x="11.2" y="110.7">USB_DET</text>
<text x="151.1" y="119.7">Engineer</text>
<text x=".8" y="122.1">F</text>
<text x="150.7" y="124.2">R&amp;D CHK</text>
<text x="151" y="121.9">Drawn by</text>
<text x="162.4" y="124.5">TITLE:</text>
<text x="169" y="121.5">SAMSUNG ELECTRONICS</text>
<text x="186.4" y="124.2">Size</text>
<text x="190" y="122.1">F</text>
<text x="110.4" y="131">Changed by</text>
<text x="121.8" y="131">Date Changed</text>
<text x="142.3" y="131">Time Changed</text>
<text x="150.6" y="128.8">MFG ENGR CHK</text>
<text x="150.7" y="126.5">DOC CTRL CHK</text>
<text x="150.7" y="131">QA CHK</text>
<text x="162.3" y="131">REV</text>
<text x="162.8" y="132">1.8</text>
<text x="166.4" y="131">Drawing Number</text>
<text x="178.3" y="131.4">Sheet 6</text>
<text x="184.2" y="131.4">of</text>
<text x="186.5" y="131.4">7</text>
<text x="14" y="133.8">1</text>
<text x="37.2" y="133.8">2</text>
<text x="60.6" y="133.8">3</text>
<text x="83.8" y="133.8">4</text>
<text x="107" y="133.8">5</text>
<text x="130.3" y="133.8">6</text>
<text x="153.6" y="133.8">7</text>
<text x="176.9" y="133.8">8</text>
</g>
<g font-size=".9">
<text x="81.2" y="16.6">R605</text>
<text x="81.2" y="17.7">180K</text>
<text x="90.1" y="16.2">R617</text>
<text x="90.1" y="17.4">100K</text>
<text x="99.2" y="17.2">100K</text>
<text x="99.2" y="16">R601</text>
<text x="122.3" y="29.8">R602</text>
<text x="122.3" y="26.5">R615</text>
<text x="128.8" y="29.8">1K</text>
<text x="128.8" y="26.5">1K</text>
<text x="155.6" y="29">R627</text>
<text x="159.9" y="29">1K</text>
<text x="122.3" y="31">R603</text>
<text x="122.3" y="34.4">R604</text>
<text x="128.6" y="34.4">1K</text>
<text x="128.8" y="31">1K</text>
<text x="22.6" y="37.3">25V</text>
<text x="36.2" y="37.5">6.3V</text>
<text x="77" y="47.2">R619</text>
<text x="124.8" y="47.7">C601</text>
<text x="140.3" y="44.9">R606</text>
<text x="140.8" y="46.4">47K</text>
<text x="143" y="47.7">C610</text>
<text x="163.3" y="47.7">100NF</text>
<text x="163.5" y="46.6">C613</text>
<text x="31.6" y="50.8">C607</text>
<text x="31.6" y="52">1000nF</text>
<text x="31.6" y="53.1">10V</text>
<text x="77.9" y="48.3">NC</text>
<text x="124.8" y="48.9">22nF</text>
<text x="143" y="48.9">100NF</text>
<text x="143.4" y="50">10V</text>
<text x="107.1" y="71.2">R609</text>
<text x="107.1" y="72.4">100</text>
<text x="44.4" y="79.3">C602</text>
<text x="44.4" y="81.5">25V</text>
<text x="44.4" y="80.4">1000nF</text>
<text x="119.7" y="88.4">1000nF</text>
<text x="119.7" y="89.5">10V</text>
<text x="119.7" y="87.2">C612</text>
<text x="25.9" y="92.7">47K</text>
<text x="26" y="91.9">R613</text>
<text x="37.5" y="93.6" transform="rotate(-90 37.5 93.6)">NC</text>
<text x="38.7" y="93.6" transform="rotate(-90 38.7 93.6)">NC</text>
<text x="39.8" y="93.3" transform="rotate(-90 39.8 93.3)">G</text>
<text x="42.1" y="93.3" transform="rotate(-90 42.1 93.3)">G</text>
<text x="44.4" y="95" transform="rotate(-90 44.4 95)">SOFT</text>
<text x="46.4" y="95.6" transform="rotate(-90 46.4 95.6)">VPU3.3</text>
<text x="48.4" y="95.6" transform="rotate(-90 48.4 95.6)">VCC5.0</text>
<text x="66.7" y="91.9">1.5K,1%</text>
<text x="66.7" y="90.8">R614</text>
<text x="26.7" y="101">R611</text>
<text x="26.7" y="98.7">R608</text>
<text x="32.4" y="101">220</text>
<text x="32.4" y="98.7">220</text>
<text x="49.8" y="96.1" transform="rotate(-90 49.8 96.1)">VREG3.3</text>
<text x="135.6" y="100.5">R625</text>
<text x="135.6" y="101.7">0</text>
<text x="163.3" y="97.8">100K</text>
<text x="163.3" y="96.7">R621</text>
<text x="39.3" y="105.3" transform="rotate(-90 39.3 105.3)">G</text>
<text x="41.6" y="105.3" transform="rotate(-90 41.6 105.3)">G</text>
<text x="43.3" y="105.3" transform="rotate(-90 43.3 105.3)">NC</text>
<text x="45.6" y="105.1" transform="rotate(-90 45.6 105.1)">VCCI/O</text>
<text x="47.6" y="105.3" transform="rotate(-90 47.6 105.3)">VBUSDET</text>
<text x="59" y="104.3">R612</text>
<text x="59" y="102.1">R610</text>
<text x="64.7" y="104.3">24</text>
<text x="64.7" y="102.1">24</text>
<text x="135.6" y="104">R626</text>
<text x="135.6" y="105.1">NC</text>
<text x="158.4" y="107.6">6.3V</text>
<text x="158.4" y="106.4">100nF</text>
<text x="158.4" y="105.3">C611</text>
<text x="172.1" y="105.3">C614</text>
<text x="172.1" y="106.4">100nF</text>
<text x="172.1" y="107.6">6.3V</text>
<text x="50.5" y="113.7">C609</text>
<text x="57.6" y="114">C608</text>
<text x="50.3" y="114.8">100nF</text>
<text x="50.6" y="116">6.3V</text>
<text x="57.6" y="116.3">10V</text>
<text x="57.6" y="115.2">1000nF</text>
</g>
<g font-size=".8">
<text x="22.5" y="35.8">C606</text>
<text x="26.4" y="35.8">C604</text>
<text x="36.2" y="35.8">C605</text>
<text x="22.5" y="36.7">100PF</text>
<text x="26.5" y="36.7">100UF</text>
<text x="26.5" y="37.5">10V</text>
<text x="31" y="36.1">D605</text>
<text x="36.2" y="36.7">100nF</text>
<text x="175.3" y="41.4">NC</text>
<text x="176.9" y="41.2">25</text>
<text x="51.8" y="46.7">3</text>
<text x="51.8" y="47.8">4</text>
<text x="51.8" y="44.4">1</text>
<text x="51.8" y="45.5">2</text>
<text x="53" y="47.2">3</text>
<text x="53" y="44.9">1</text>
<text x="53" y="46">2</text>
<text x="148.1" y="47.8">D603</text>
<text x="152.1" y="47.8">D604</text>
<text x="175.3" y="42.5">NC</text>
<text x="175.3" y="43.7">NC</text>
<text x="175.3" y="44.8">NC</text>
<text x="176.9" y="42.4">26</text>
<text x="176.9" y="43.5">27</text>
<text x="176.9" y="44.6">28</text>
<text x="51.8" y="50.2">KQ02X4-3R</text>
<text x="53" y="48.3">4</text>
<text x="85.5" y="50.2">RCLAMP0502B_TCT</text>
<text x="86.1" y="48">D609</text>
<text x="91.9" y="48.1">D606</text>
<text x="95.3" y="48.1">D607</text>
<text x="98.8" y="48.1">D608</text>
<text x="35.8" y="94.2">1</text>
<text x="36.6" y="91.9">22</text>
<text x="37" y="94.7">_OE</text>
<text x="37.8" y="91.9">21</text>
<text x="38.9" y="91.9">18</text>
<text x="40.9" y="91.9">17</text>
<text x="43.1" y="91.9">16</text>
<text x="45.4" y="91.9">15</text>
<text x="47.7" y="91.9">14</text>
<text x="50.1" y="94.2">13</text>
<text x="35.8" y="101">4</text>
<text x="35.8" y="96.5">2</text>
<text x="35.8" y="98.7">3</text>
<text x="37" y="101.5">VM/VMO</text>
<text x="37" y="97">RCV</text>
<text x="37" y="99.3">VP/VPO</text>
<text x="48.4" y="101.8">D+</text>
<text x="48.4" y="99.5">NC</text>
<text x="48.4" y="97.3">NC</text>
<text x="50.1" y="101">10</text>
<text x="50.1" y="98.7">11</text>
<text x="50.1" y="96.5">12</text>
<text x="36" y="103.2">5</text>
<text x="37.1" y="103.5">SUSPND</text>
<text x="37.5" y="106.6">19</text>
<text x="39.8" y="106.6">20</text>
<text x="42.7" y="106.6">6</text>
<text x="45" y="106.6">7</text>
<text x="47.3" y="106.6">8</text>
<text x="48.7" y="104.1">D-</text>
<text x="50.4" y="103.2">9</text>
</g>
<g font-size=".6">
<text x="29.7" y="37.1">VC040205X150R</text>
<text x="93.5" y="46.8" transform="rotate(-90 93.5 46.8)">UCLAMP0501P</text>
<text x="97.1" y="46.8" transform="rotate(-90 97.1 46.8)">UCLAMP0501P</text>
<text x="100.5" y="46.8" transform="rotate(-90 100.5 46.8)">UCLAMP0501P</text>
<text x="133.9" y="48" transform="rotate(-90 133.9 48)">VC040205X150R</text>
<text x="147.6" y="48.9">TDZ5.6</text>
<text x="152.5" y="48.7">TDZ5.6</text>
</g>
</svg>
